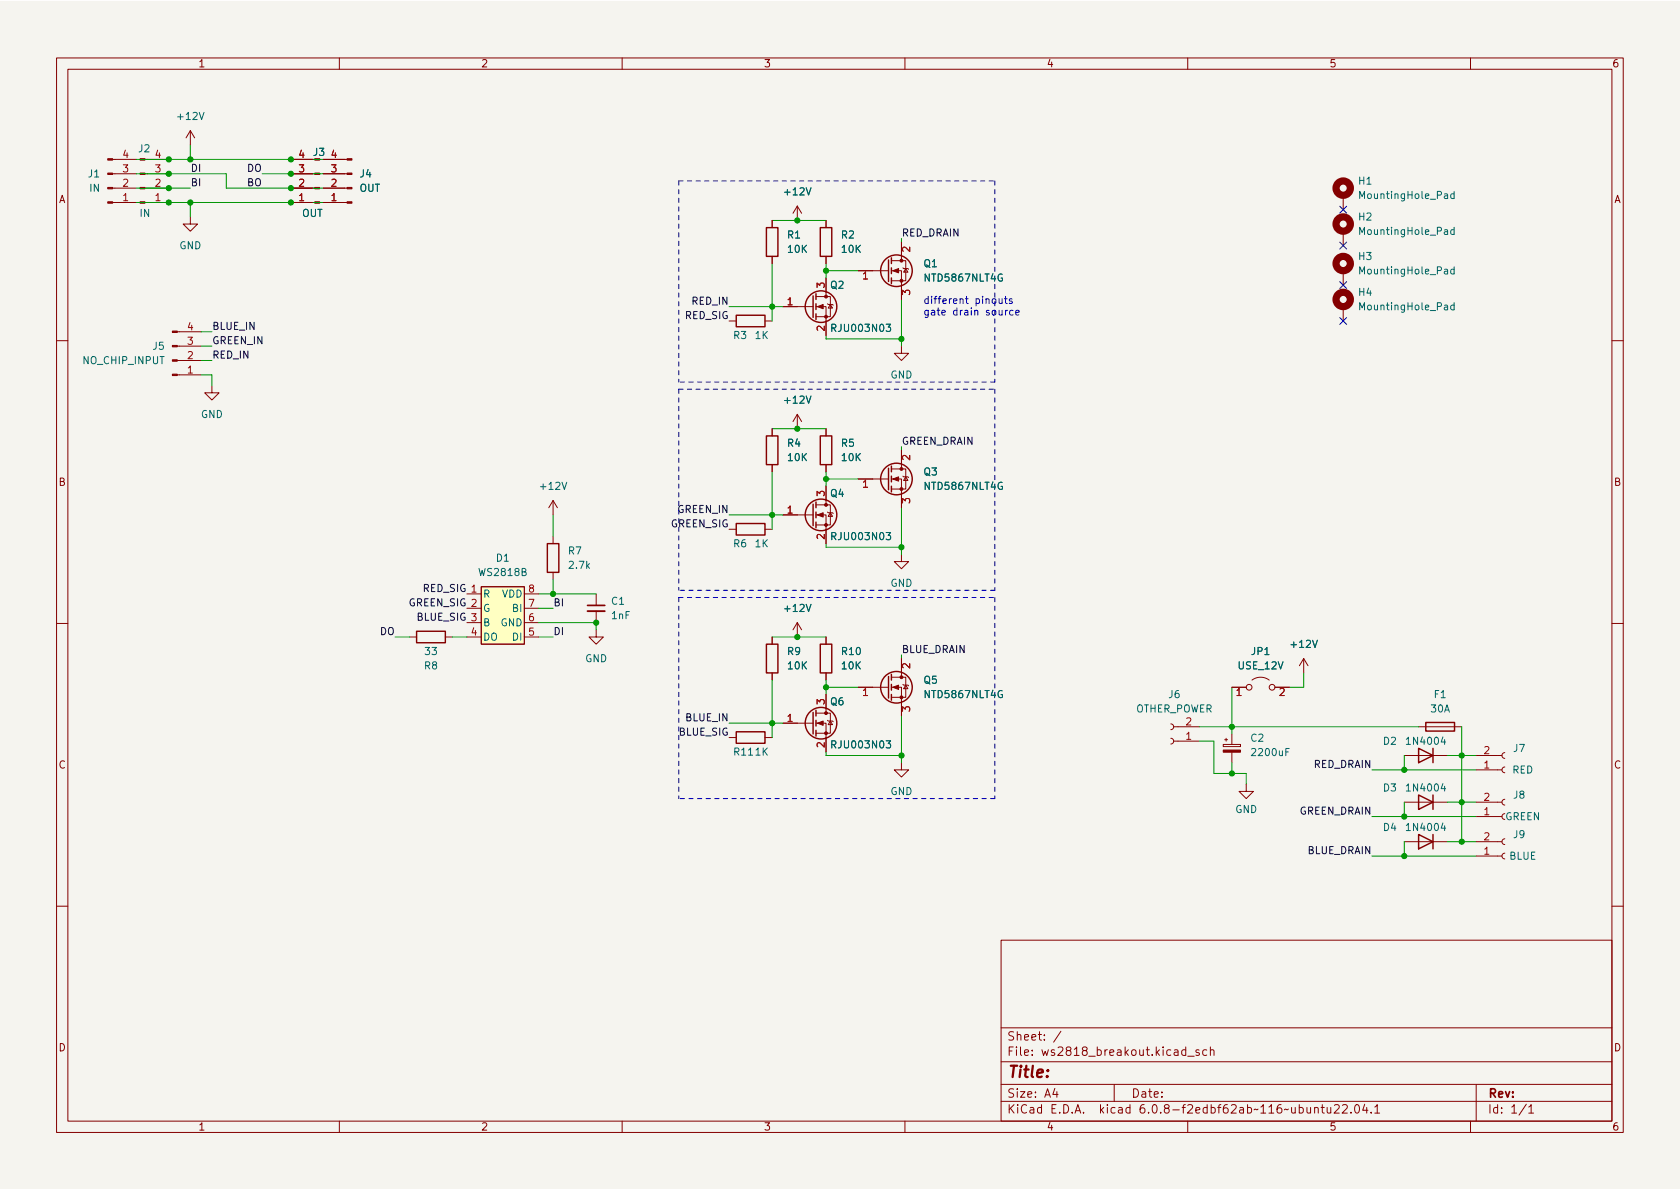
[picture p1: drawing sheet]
<svg xmlns="http://www.w3.org/2000/svg" width="297mm" height="210mm" viewBox="0 0 297 210" stroke-linecap="round" stroke-linejoin="round" font-family="sans-serif">
<path d="M0 .2h297v210.1h-297z" fill="#f5f4ef" stroke="#f5f4ef" stroke-width=".18"/>
<g fill="none" stroke="#840000" stroke-width=".18">
<path d="M10 10.2h277v190.1h-277zM12 12.2h273v186.1h-273zM60 10.2v2M110 10.2v2M160 10.2v2M210 10.2v2M260 10.2v2M19.9 30.7h4.2M19.9 33.3h4.2M19.9 35.8h4.2M19.9 28.2h4.2M25.6 30.7h4.2"/>
<path d="M25.6 33.3h4.2M25.6 35.8h4.2M25.6 28.2h4.2M33.7 38.3v1.3h1.2l-1.2 1.3-1.3-1.3h1.3M33.7 23.1l-.8 1.3M33.7 23.1v2.5M33.7 23.1l.7 1.3M51.4 30.7h4.3M51.4 33.3h4.3M51.4 35.8h4.3M51.4 28.2h3.8M57.1 30.7h4.3"/>
<path d="M57.1 33.3h4.3M57.1 35.8h4.3M57.1 28.2h4.3M136.5 39v1.3M141 36.4v2.6M141 36.4l-.8 1.3M141 36.4l.7 1.3M146 39v1.3M237.5 34.5v2.6M31.3 58.7h4.3M128.9 56.8h1.3M135.3 56.8h1.2"/>
<path d="M136.5 45.3v1.3M138.4 54.2h5.4M144.3 54.2h1.7v5.1M144.3 52.4h2.5v3.6h-2.5M146 45.3v1.3M146 49.1v3.3M146.3 53.7l.1 .1h.8l.1 .2M146.8 53.8l.4 .7h-.8zM151.8 47.9h5.3M157.6 47.9h1.8v5.1M157.6 46.1h2.5v3.6h-2.5M159.4 42.8v3.3"/>
<path d="M159.6 47.4l.2 .1h.7l.2 .1M160.1 47.5l.4 .6h-.7zM237.5 40.9v2.5M237.5 47.9v2.5M237.5 54.2v2.6M10 60.2h2M31.3 61.2h4.3M31.3 63.7h4.3M31.3 66.3h4.3M37.5 68.2v1.3h1.2l-1.2 1.2-1.3-1.2h1.3M136.5 75.8v1.3M141 73.3l-.8 1.2"/>
<path d="M141 73.3v2.5M141 73.3l.7 1.2M146 75.8v1.3M159.4 61.2v1.3h1.3l-1.3 1.2-1.3-1.2h1.3M159.4 79.6v3.3M285 60.2h2M97.8 88.5v2.6M97.8 94.9v1.2M97.8 88.5l-.8 1.3M97.8 88.5l.8 1.3M128.9 93.6h1.3M135.3 93.6h1.2"/>
<path d="M136.5 82.2v1.2M138.4 91.1h5.4M144.3 91.1h1.7v5M144.3 89.3h2.5v3.5h-2.5M146 82.2v1.2M146 86v3.3M146.3 90.5l.1 .2h.8l.1 .1M146.8 90.7l.4 .6h-.8zM151.8 84.7h5.3M157.6 84.7h1.8v5.1M157.6 82.9h2.5v3.6h-2.5M159.4 98v1.3h1.3l-1.3 1.3-1.3-1.3h1.3"/>
<path d="M159.6 84.2l.2 .1h.7l.2 .1M160.1 84.3l.4 .7h-.7zM10 110.2h2M72.4 112.6h1.3M78.7 112.6h1.3M82.5 112.6h2.6M82.5 105h2.6M82.5 107.6h2.6M82.5 110.1h2.6M85.1 103.8h7.6v10.1h-7.6zM92.7 112.6h2.5M92.7 105h2.5"/>
<path d="M92.7 107.6h2.5M92.7 110.1h2.5M97.8 101.2v1.3M105.4 111.4v1.2h1.3l-1.3 1.3-1.3-1.3h1.3M105.4 105v2.1M105.4 108.1v2M136.5 112.6v1.3M136.5 119v1.3M141 110.1v2.5M141 110.1l-.8 1.3M141 110.1l.7 1.3M146 112.6v1.3"/>
<path d="M146 119v1.3M157.6 119.8h2.5v3.5h-2.5M159.4 116.5v3.3M230.5 116.5l-.8 1.2M230.5 116.5v2.5M230.5 116.5l.8 1.2M285 110.2h2M128.9 130.4h1.3M135.3 130.4h1.2M138.4 127.9h5.4M144.3 127.9h1.7v5.1M144.3 126.1h2.5v3.6h-2.5"/>
<path d="M146 122.8v3.3M146.3 127.4l.1 .1h.8l.1 .1M146.8 127.5l.4 .6h-.8zM151.8 121.5h5.3M157.6 121.5h1.8v5.1M159.4 134.9v1.2h1.3l-1.3 1.3-1.3-1.3h1.3M159.6 121l.2 .2h.7l.2 .1M160.1 121.2l.4 .6h-.7zM207 128l.4 .2 .1 .3-.1 .4-.4 .1M207 130.6l.4 .1 .1 .4-.1 .3-.4 .2M207.5 128.5h4.6M207.5 131.1h4.6"/>
<path d="M216.3 131.6h3v.4h-3zM216.5 130.8h.5M216.8 130.6v.5M217.8 121.5h2.5M217.8 129.8v1.8M217.8 133v1.9M220.3 138.7v1.2h1.3l-1.3 1.3-1.2-1.3h1.2M221.4 120.3a2.54 2.54 0 0 1 3 0M225.4 121.5h2.6M248.3 133.6h7.6M250.8 128.5h7.6M261 133.6h4.6"/>
<path d="M261 136.1h4.6M266.1 133.1l-.4 .1-.1 .4 .1 .4 .4 .1M266.1 135.6l-.4 .2-.1 .3 .1 .4 .4 .1M248.3 148.8h7.6M248.3 141.9h7.6M261 148.8h4.6M261 141.9h4.6M261 144.4h4.6M261 151.4h4.6M266.1 141.3l-.4 .2-.1 .4 .1 .3 .4 .2M266.1 143.9l-.4 .1-.1 .4 .1 .4 .4 .1M266.1 148.3l-.4 .2-.1 .3 .1 .4 .4 .1"/>
<path d="M266.1 150.9l-.4 .1-.1 .4 .1 .3 .4 .2M10 160.2h2M177 166.3h108v32h-108zM285 160.2h2M60 198.3v2M110 198.3v2M160 198.3v2M177 194.8h108M177 191.8h108M177 187.8h108M177 181.8h108M186.5 192.5l-.4 1h1"/>
<path d="M186.9 193v1M187.6 182.4l-1.3 1.9M197 191.8v3M209.6 185.7l-.4-.1-.3 .3v.4l.2 .3h.5M209.6 185.1v1.5M210 198.3v2M210 186.8h1.1M212 185.7l-.4-.1-.2 .2 .1 .3 .5 .1v.4h-.6M213.4 185.7l-.5-.1-.3 .3v.4l.2 .3h.6M214 185.8l.2-.2 .4 .1v.9M214 185.1v1.5M232.4 196l.2-.2 .4 .1 .1 .9"/>
<path d="M232.4 195.8v1M233.6 195.8h.5M233.8 195.3v1.3l.3 .2M234.6 195.8l.1 1h.4l.2-.1M235.3 195.8v1M235.9 195.5l.6-.2 .2 .2 .1 .3-.9 1h.9M237.4 195.5l.5-.2 .2 .2 .1 .3-.9 1h.9M238.9 196.7v.1M239.7 195.4l.2-.1a.81 .81 0 0 1 .5 .7 .81 .81 0 0 1-.3 .8h-.1a.81 .81 0 0 1-.6-.6 .81 .81 0 0 1 .3-.8zM241.3 195.3l-.4 1h1M241.6 195.8v1M242.4 196.7v.1"/>
<path d="M243.1 195.8l.4-.5v1.5M243.1 196.8h.8M260 198.3v2M261 191.8v6.5M269.9 195.3l-1.3 1.9M270.3 195.8l.4-.5v1.5M270.3 196.8h.9"/>
<circle cx="220.9" cy="121.5" r=".51"/>
<circle cx="224.9" cy="121.5" r=".51"/>
</g>
<g fill="none" stroke="#840000" stroke-width=".25">
<path d="M130.2 55.7h5.1v2.1h-5.1zM135.5 40.3h2v5h-2zM143.8 52.3v3.8M144.3 51.9v1.1M144.3 53.7v1M144.3 55.5v1M145 40.3h2.1v5h-2.1zM157.1 46v3.8M157.6 45.6v1M157.6 47.4v1M157.6 49.1v1.1M135.5 77.1h2v5.1h-2z"/>
<path d="M145 77.1h2.1v5.1h-2.1zM96.8 96.1h2v5.1h-2zM130.2 92.6h5.1v2h-5.1zM143.8 89.1v3.9M144.3 88.8v1M144.3 90.5v1.1M144.3 92.3v1M157.1 82.8v3.8M157.6 82.4v1M157.6 84.2v1M157.6 86v1M73.7 111.6h5v2.1h-5z"/>
<path d="M135.5 113.9h2v5.1h-2zM145 113.9h2.1v5.1h-2.1zM157.1 119.6v3.8M157.6 119.2v1.1M130.2 129.4h5.1v2h-5.1zM143.8 126v3.8M144.3 125.6v1M144.3 127.4v1M144.3 129.2v1M157.6 121v1M157.6 122.8v1M250.8 132.3l2.6 1.3-2.6 1.3z"/>
<path d="M252.1 127.8h5.1v1.5h-5.1zM253.4 132.3v2.6M250.8 147.6l2.6 1.2-2.6 1.3zM250.8 140.6l2.6 1.3-2.6 1.2zM253.4 140.6v2.5M253.4 147.6v2.5"/>
<circle cx="145.2" cy="54.2" r="2.79"/>
<circle cx="158.5" cy="47.9" r="2.79"/>
<circle cx="145.2" cy="91.1" r="2.79"/>
<circle cx="158.5" cy="84.7" r="2.79"/>
<circle cx="145.2" cy="127.9" r="2.79"/>
<circle cx="158.5" cy="121.5" r="2.79"/>
</g>
<g fill="#840000" stroke="#840000" stroke-width=".18">
<path d="M157.9 84.7l1-.4v.8z"/>
<path d="M144.5 91.1l1-.4v.7z"/>
<path d="M157.9 47.9l1-.4v.8z"/>
<path d="M216.3 132.6h3v.4h-3z"/>
<path d="M144.5 127.9l1-.4v.8z"/>
<path d="M157.9 121.5l1-.3v.7z"/>
<path d="M55.7 28.1h.8v.2h-.8z"/>
<path d="M55.7 30.6h.8v.3h-.8z"/>
<path d="M55.7 33.1h.8v.3h-.8z"/>
<path d="M55.7 35.7h.8v.2h-.8z"/>
<path d="M19 28.1h.9v.2h-.9z"/>
<path d="M19 30.6h.9v.3h-.9z"/>
<path d="M19 33.1h.9v.3h-.9z"/>
<path d="M19 35.7h.9v.2h-.9z"/>
<path d="M61.4 28.1h.8v.2h-.8z"/>
<path d="M61.4 30.6h.8v.3h-.8z"/>
<path d="M61.4 33.1h.8v.3h-.8z"/>
<path d="M61.4 35.7h.8v.2h-.8z"/>
<path d="M144.5 54.2l1-.4v.8z"/>
<path d="M24.8 28.1h.8v.2h-.8z"/>
<path d="M24.8 30.6h.8v.3h-.8z"/>
<path d="M24.8 33.1h.8v.3h-.8z"/>
<path d="M24.8 35.7h.8v.2h-.8z"/>
<path d="M30.5 58.5h.8v.3h-.8z"/>
<path d="M30.5 61.1h.8v.2h-.8z"/>
<path d="M30.5 63.6h.8v.3h-.8z"/>
<path d="M30.5 66.2h.8v.2h-.8z"/>
<circle cx="159.4" cy="86.5" r=".25"/>
<circle cx="159.4" cy="82.9" r=".25"/>
<circle cx="146" cy="92.8" r=".25"/>
<circle cx="146" cy="89.3" r=".25"/>
<circle cx="159.4" cy="49.7" r=".25"/>
<circle cx="159.4" cy="46.1" r=".25"/>
<circle cx="146" cy="129.7" r=".25"/>
<circle cx="146" cy="126.1" r=".25"/>
<circle cx="159.4" cy="123.3" r=".25"/>
<circle cx="159.4" cy="119.8" r=".25"/>
<circle cx="146" cy="56" r=".25"/>
<circle cx="146" cy="52.4" r=".25"/>
</g>
<g fill="none" stroke="#840000" stroke-width="1.3">
<circle cx="237.5" cy="33.3" r="1.27"/>
<circle cx="237.5" cy="39.6" r="1.27"/>
<circle cx="237.5" cy="53" r="1.27"/>
<circle cx="237.5" cy="46.6" r="1.27"/>
</g>
<path d="M257.1 34.3h-.4l-.2 .2 .1 .6h.5M257.1 33.8v1.3M257.1 40.7l-.4-.1-.2 .3 .1 .5h.5M257.1 47.7l-.4-.1-.2 .2 .1 .6h.5M257.1 54h-.4l-.2 .2 .1 .5h.5M257.1 40.2v1.3M257.1 47.2v1.2M257.1 53.5v1.3" fill="none" stroke="#006464" stroke-width=".18"/>
<path d="M103.9 108.1h3" fill="none" stroke="#840000" stroke-width=".33"/>
<path d="M103.9 107.1h3" fill="none" stroke="#840000" stroke-width=".3"/>
<path d="M85.1 103.8h7.6v10.1h-7.6z" fill="#ffffc2" stroke="#ffffc2" stroke-width=".18"/>
<path d="M176.6 52.8l.1 .8 .3 .1 .2-.1M177.2 52.8v.9M177.6 52.8h.5M177.8 52.4v1.1l.3 .2M177.8 54.9v.8M178.1 54.9l-.3 .2M178.9 52.9l-.3-.1-.1 .2v.2l.4 .1v.3h-.4M179.1 54.9h-.3l-.3 .2 .1 .6h.5M179.6 55.3l.6-.1-.1-.3h-.3l-.2 .2 .1 .6h.4" fill="none" stroke="#0000c2" stroke-width=".18"/>
<path d="M120 32h55.9M120 32v35.6M175.9 32v35.6M120 68.8v35.6M120 68.8h55.9M175.9 68.8v35.6M175.9 67.6h-55.9M120 105.7v35.5M120 105.7h55.9M175.9 104.4h-55.9M175.9 105.7v35.5M175.9 141.2h-55.9" fill="none" stroke="#0000c2" stroke-width=".18" stroke-dasharray=".8 .8"/>
<g fill="none" stroke="#009600" stroke-width=".18">
<path d="M24.1 30.7h15.9v2.6h17.1M24.1 33.3h9.6M24.1 28.2h33M24.1 35.8h33M33.7 25.6v2.6M33.7 35.8v2.5M46.4 30.7h10.7M136.5 39h9.5M35.6 58.7h1.9M128.9 54.2h9.5M136.5 46.6v10.2M146 59.3v.6h13.4"/>
<path d="M146 46.6v2.5M146 47.9h5.8M159.4 42.2v.6M159.4 53v8.2M35.6 66.3h1.9v1.9M35.6 61.2h1.9M35.6 63.7h1.9M136.5 75.8h9.5M159.4 79v.6M97.8 91.1v3.8M128.9 91.1h9.5M136.5 83.4v10.2"/>
<path d="M146 83.4v2.6M146 96.1v.7h13.4M146 84.7h5.8M159.4 89.8v8.2M69.8 112.6h2.6M80 112.6h2.5M95.2 112.6h2.6M95.2 110.1h10.2v1.3M95.2 107.6h2.6M95.2 105h10.2M97.8 102.5v2.5M136.5 112.6h9.5"/>
<path d="M159.4 115.8v.7M230.5 119v2.5h-2.5M128.9 127.9h9.5M136.5 120.3v10.1M146 121.5h5.8M146 120.3v2.5M146 133v.6h13.4M159.4 126.6v8.3M212.1 131.1h2.5v5.7h5.7v1.9M212.1 128.5h38.7M217.8 121.5v8.3M217.8 134.9v1.9"/>
<path d="M242.6 136.1h18.4M248.3 133.6v2.5M255.9 133.6h5.1M258.4 128.5v20.3M242.6 151.4h18.4M242.6 144.4h18.4M248.3 141.9v2.5M248.3 148.8v2.6M255.9 148.8h5.1M255.9 141.9h5.1"/>
</g>
<path d="M236.9 36.5l1.2 1.2M238.1 36.5l-1.2 1.2M236.9 49.8l1.2 1.2M236.9 42.8l1.2 1.2M236.9 56.2l1.2 1.2M238.1 49.8l-1.2 1.2M238.1 42.8l-1.2 1.2M238.1 56.2l-1.2 1.2" fill="none" stroke="#000084" stroke-width=".18"/>
<g fill="#009600" stroke="#009600" stroke-width=".18">
<circle cx="51.4" cy="28.2" r=".46"/>
<circle cx="51.4" cy="33.3" r=".46"/>
<circle cx="51.4" cy="35.8" r=".46"/>
<circle cx="33.7" cy="28.2" r=".46"/>
<circle cx="29.8" cy="28.2" r=".46"/>
<circle cx="33.7" cy="35.8" r=".46"/>
<circle cx="29.8" cy="35.8" r=".46"/>
<circle cx="29.8" cy="33.3" r=".46"/>
<circle cx="29.8" cy="30.7" r=".46"/>
<circle cx="51.4" cy="30.7" r=".46"/>
<circle cx="136.5" cy="54.2" r=".46"/>
<circle cx="146" cy="47.9" r=".46"/>
<circle cx="141" cy="39" r=".46"/>
<circle cx="248.3" cy="136.1" r=".46"/>
<circle cx="258.4" cy="141.9" r=".46"/>
<circle cx="258.4" cy="148.8" r=".46"/>
<circle cx="258.4" cy="133.6" r=".46"/>
<circle cx="136.5" cy="91.1" r=".46"/>
<circle cx="146" cy="84.7" r=".46"/>
<circle cx="159.4" cy="96.8" r=".46"/>
<circle cx="141" cy="75.8" r=".46"/>
<circle cx="159.4" cy="59.9" r=".46"/>
<circle cx="146" cy="121.5" r=".46"/>
<circle cx="141" cy="112.6" r=".46"/>
<circle cx="159.4" cy="133.6" r=".46"/>
<circle cx="136.5" cy="127.9" r=".46"/>
<circle cx="105.4" cy="110.1" r=".46"/>
<circle cx="97.8" cy="105" r=".46"/>
<circle cx="248.3" cy="144.4" r=".46"/>
<circle cx="248.3" cy="151.4" r=".46"/>
<circle cx="217.8" cy="136.8" r=".46"/>
<circle cx="217.8" cy="128.5" r=".46"/>
</g>
<text font-size="2.8" fill="#840000" x="178" y="190.6">Title:</text>
<g font-size="2.1" fill="#840000">
<text x="178" y="184">Sheet: /</text>
<text x="178" y="186.7">File: ws2818_breakout.kicad_sch</text>
<text x="178" y="196.9">KiCad E.D.A. kicad 6.0.8-f2edbf62ab~116~ubuntu22.04.1</text>
<text x="178" y="194.1">Size: A4</text>
<text x="200" y="194.1">Date:</text>
<text x="263" y="194.1">Rev:</text>
<text x="263" y="196.9">Id: 1/1</text>
</g>
<g font-size="1.8" fill="#840000">
<text x="35" y="11.9">1</text>
<text x="85" y="11.9">2</text>
<text x="135" y="11.9">3</text>
<text x="185" y="11.9">4</text>
<text x="235" y="11.9">5</text>
<text x="285" y="11.9">6</text>
<text x="10.3" y="35.9">A</text>
<text x="285.3" y="35.9">A</text>
<text x="10.3" y="85.9">B</text>
<text x="285.3" y="85.9">B</text>
<text x="10.3" y="135.9">C</text>
<text x="285.3" y="135.9">C</text>
<text x="10.3" y="185.9">D</text>
<text x="285.3" y="185.9">D</text>
<text x="35" y="199.9">1</text>
<text x="85" y="199.9">2</text>
<text x="135" y="199.9">3</text>
<text x="185" y="199.9">4</text>
<text x="235" y="199.9">5</text>
<text x="285" y="199.9">6</text>
</g>
<g font-size="1.8" fill="#006464">
<text x="31.6" y="21.2">+12V</text>
<text x="24.5" y="26.9">J2</text>
<text x="55.4" y="27.6">J3</text>
<text x="15.6" y="31.4">J1</text>
<text x="15.8" y="33.9">IN</text>
<text x="63.5" y="33.9">OUT</text>
<text x="63.7" y="31.4">J4</text>
<text x="138.9" y="34.5">+12V</text>
<text x="240.2" y="32.6">H1</text>
<text x="240.7" y="35.2">MountingHole_Pad</text>
<text x="24.7" y="38.3">IN</text>
<text x="53.4" y="38.3">OUT</text>
<text x="240.2" y="39">H2</text>
<text x="240.7" y="41.5">MountingHole_Pad</text>
<text x="31.7" y="44.1">GND</text>
<text x="139.3" y="42.2">R1</text>
<text x="139.4" y="44.7">10K</text>
<text x="148.8" y="42.2">R2</text>
<text x="148.9" y="44.7">10K</text>
<text x="163.4" y="47.2">Q1</text>
<text x="240.2" y="46">H3</text>
<text x="146.9" y="51">Q2</text>
<text x="163.7" y="49.8">NTD5867NLT4G</text>
<text x="240.2" y="52.3">H4</text>
<text x="240.7" y="48.5">MountingHole_Pad</text>
<text x="129.7" y="59.9">R3</text>
<text x="133.5" y="59.9">1K</text>
<text x="147.4" y="58.7">RJU003N03</text>
<text x="240.7" y="54.9">MountingHole_Pad</text>
<text x="14.8" y="64.4">NO_CHIP_INPUT</text>
<text x="27.1" y="61.8">J5</text>
<text x="138.9" y="71.4">+12V</text>
<text x="157.4" y="66.9">GND</text>
<text x="35.5" y="73.9">GND</text>
<text x="139.3" y="79">R4</text>
<text x="139.4" y="81.5">10K</text>
<text x="148.8" y="79">R5</text>
<text x="148.9" y="81.5">10K</text>
<text x="95.7" y="86.6">+12V</text>
<text x="146.9" y="87.9">Q4</text>
<text x="163.4" y="84.1">Q3</text>
<text x="163.7" y="86.6">NTD5867NLT4G</text>
<text x="147.4" y="95.5">RJU003N03</text>
<text x="84.9" y="101.8">WS2818B</text>
<text x="87.8" y="99.3">D1</text>
<text x="100.5" y="98">R7</text>
<text x="100.7" y="100.6">2.7k</text>
<text x="129.7" y="96.8">R6</text>
<text x="133.5" y="96.8">1K</text>
<text x="85.3" y="105.7">R</text>
<text x="88.7" y="105.7">VDD</text>
<text x="108.1" y="106.9">C1</text>
<text x="157.4" y="103.8">GND</text>
<text x="85.3" y="108.2">G</text>
<text x="85.3" y="110.7">B</text>
<text x="85.3" y="113.3">DO</text>
<text x="88.5" y="110.7">GND</text>
<text x="90.7" y="113.3">DI</text>
<text x="90.7" y="108.2">BI</text>
<text x="108.2" y="109.5">1nF</text>
<text x="138.9" y="108.2">+12V</text>
<text x="75.1" y="118.4">R8</text>
<text x="75.2" y="115.8">33</text>
<text x="103.4" y="117.1">GND</text>
<text x="139.3" y="115.8">R9</text>
<text x="139.4" y="118.4">10K</text>
<text x="148.9" y="115.8">R10</text>
<text x="148.9" y="118.4">10K</text>
<text x="219" y="118.4">USE_12V</text>
<text x="221.3" y="115.8">JP1</text>
<text x="228.4" y="114.5">+12V</text>
<text x="146.9" y="124.7">Q6</text>
<text x="163.4" y="120.9">Q5</text>
<text x="163.7" y="123.4">NTD5867NLT4G</text>
<text x="200.7" y="126">OTHER_POWER</text>
<text x="206.7" y="123.4">J6</text>
<text x="253" y="126">30A</text>
<text x="253.6" y="123.4">F1</text>
<text x="221.2" y="131.1">C2</text>
<text x="244.6" y="131.7">D2</text>
<text x="249" y="131.7">1N4004</text>
<text x="129.8" y="133.6">R11</text>
<text x="133.5" y="133.6">1K</text>
<text x="147.4" y="132.3">RJU003N03</text>
<text x="221.5" y="133.7">2200uF</text>
<text x="267.4" y="136.8">RED</text>
<text x="267.6" y="133">J7</text>
<text x="157.4" y="140.6">GND</text>
<text x="218.4" y="143.8">GND</text>
<text x="244.6" y="139.9">D3</text>
<text x="249" y="139.9">1N4004</text>
<text x="267.6" y="141.2">J8</text>
<text x="244.6" y="146.9">D4</text>
<text x="249" y="146.9">1N4004</text>
<text x="266.1" y="145">GREEN</text>
<text x="267.6" y="148.2">J9</text>
<text x="266.8" y="152">BLUE</text>
</g>
<g font-size="1.8" fill="#a90000">
<text x="21.7" y="27.9">4</text>
<text x="27.4" y="27.9">4</text>
<text x="52.8" y="27.9">4</text>
<text x="58.6" y="27.9">4</text>
<text x="21.7" y="35.6">1</text>
<text x="21.7" y="33">2</text>
<text x="21.7" y="30.5">3</text>
<text x="27.4" y="35.6">1</text>
<text x="27.4" y="33">2</text>
<text x="27.4" y="30.5">3</text>
<text x="52.8" y="35.6">1</text>
<text x="52.8" y="33">2</text>
<text x="52.8" y="30.5">3</text>
<text x="58.6" y="35.6">1</text>
<text x="58.6" y="33">2</text>
<text x="58.6" y="30.5">3</text>
<text x="160.9" y="44.6" transform="rotate(-90 160.9 44.6)">2</text>
<text x="139.2" y="54">1</text>
<text x="145.8" y="50.9" transform="rotate(-90 145.8 50.9)">3</text>
<text x="152.5" y="49.4">1</text>
<text x="160.9" y="52.2" transform="rotate(-90 160.9 52.2)">3</text>
<text x="33.2" y="58.4">4</text>
<text x="145.8" y="58.5" transform="rotate(-90 145.8 58.5)">2</text>
<text x="33.2" y="63.5">2</text>
<text x="33.2" y="61">3</text>
<text x="33.2" y="66">1</text>
<text x="160.9" y="81.4" transform="rotate(-90 160.9 81.4)">2</text>
<text x="145.8" y="87.7" transform="rotate(-90 145.8 87.7)">3</text>
<text x="152.5" y="86.2">1</text>
<text x="160.9" y="89" transform="rotate(-90 160.9 89)">3</text>
<text x="139.2" y="90.8">1</text>
<text x="145.8" y="95.4" transform="rotate(-90 145.8 95.4)">2</text>
<text x="93.5" y="107.3">7</text>
<text x="93.5" y="104.8">8</text>
<text x="83.3" y="112.4">4</text>
<text x="93.5" y="112.4">5</text>
<text x="93.5" y="109.8">6</text>
<text x="160.9" y="118.2" transform="rotate(-90 160.9 118.2)">2</text>
<text x="145.8" y="124.6" transform="rotate(-90 145.8 124.6)">3</text>
<text x="152.5" y="123.1">1</text>
<text x="160.9" y="125.8" transform="rotate(-90 160.9 125.8)">3</text>
<text x="218.6" y="123.1">1</text>
<text x="226.2" y="123.1">2</text>
<text x="139.2" y="127.6">1</text>
<text x="209.7" y="130.8">1</text>
<text x="209.7" y="128.3">2</text>
<text x="145.8" y="132.2" transform="rotate(-90 145.8 132.2)">2</text>
<text x="262.4" y="135.9">1</text>
<text x="262.4" y="133.3">2</text>
<text x="262.4" y="141.6">2</text>
<text x="262.4" y="144.1">1</text>
<text x="262.4" y="148.6">2</text>
<text x="262.4" y="151.1">1</text>
</g>
<g font-size="1.8" fill="#0f0f0f">
<text x="33.7" y="30.4">DI</text>
<text x="33.7" y="32.9">BI</text>
<text x="43.7" y="32.9">BO</text>
<text x="43.7" y="30.4">DO</text>
<text x="159.4" y="41.8">RED_DRAIN</text>
<text x="122.4" y="53.9">RED_IN</text>
<text x="37.5" y="58.3">BLUE_IN</text>
<text x="121.1" y="56.4">RED_SIG</text>
<text x="37.5" y="60.9">GREEN_IN</text>
<text x="37.5" y="63.4">RED_IN</text>
<text x="159.4" y="78.6">GREEN_DRAIN</text>
<text x="118.6" y="93.2">GREEN_SIG</text>
<text x="119.9" y="90.7">GREEN_IN</text>
<text x="72.2" y="107.2">GREEN_SIG 2</text>
<text x="74.8" y="104.7">RED_SIG 1</text>
<text x="97.8" y="107.2">BI</text>
<text x="67.2" y="112.3">DO</text>
<text x="73.7" y="109.8">BLUE_SIG 3</text>
<text x="97.8" y="112.3">DI</text>
<text x="159.4" y="115.5">BLUE_DRAIN</text>
<text x="120.1" y="130.1">BLUE_SIG</text>
<text x="121.3" y="127.5">BLUE_IN</text>
<text x="232.3" y="135.8">RED_DRAIN</text>
<text x="229.7" y="144">GREEN_DRAIN</text>
<text x="231.2" y="151">BLUE_DRAIN</text>
</g>
<g font-size="1.8" fill="#0000c2">
<text x="163.2" y="53.7">different pinouts</text>
<text x="163.2" y="55.8">gate drain source</text>
</g>
</svg>
